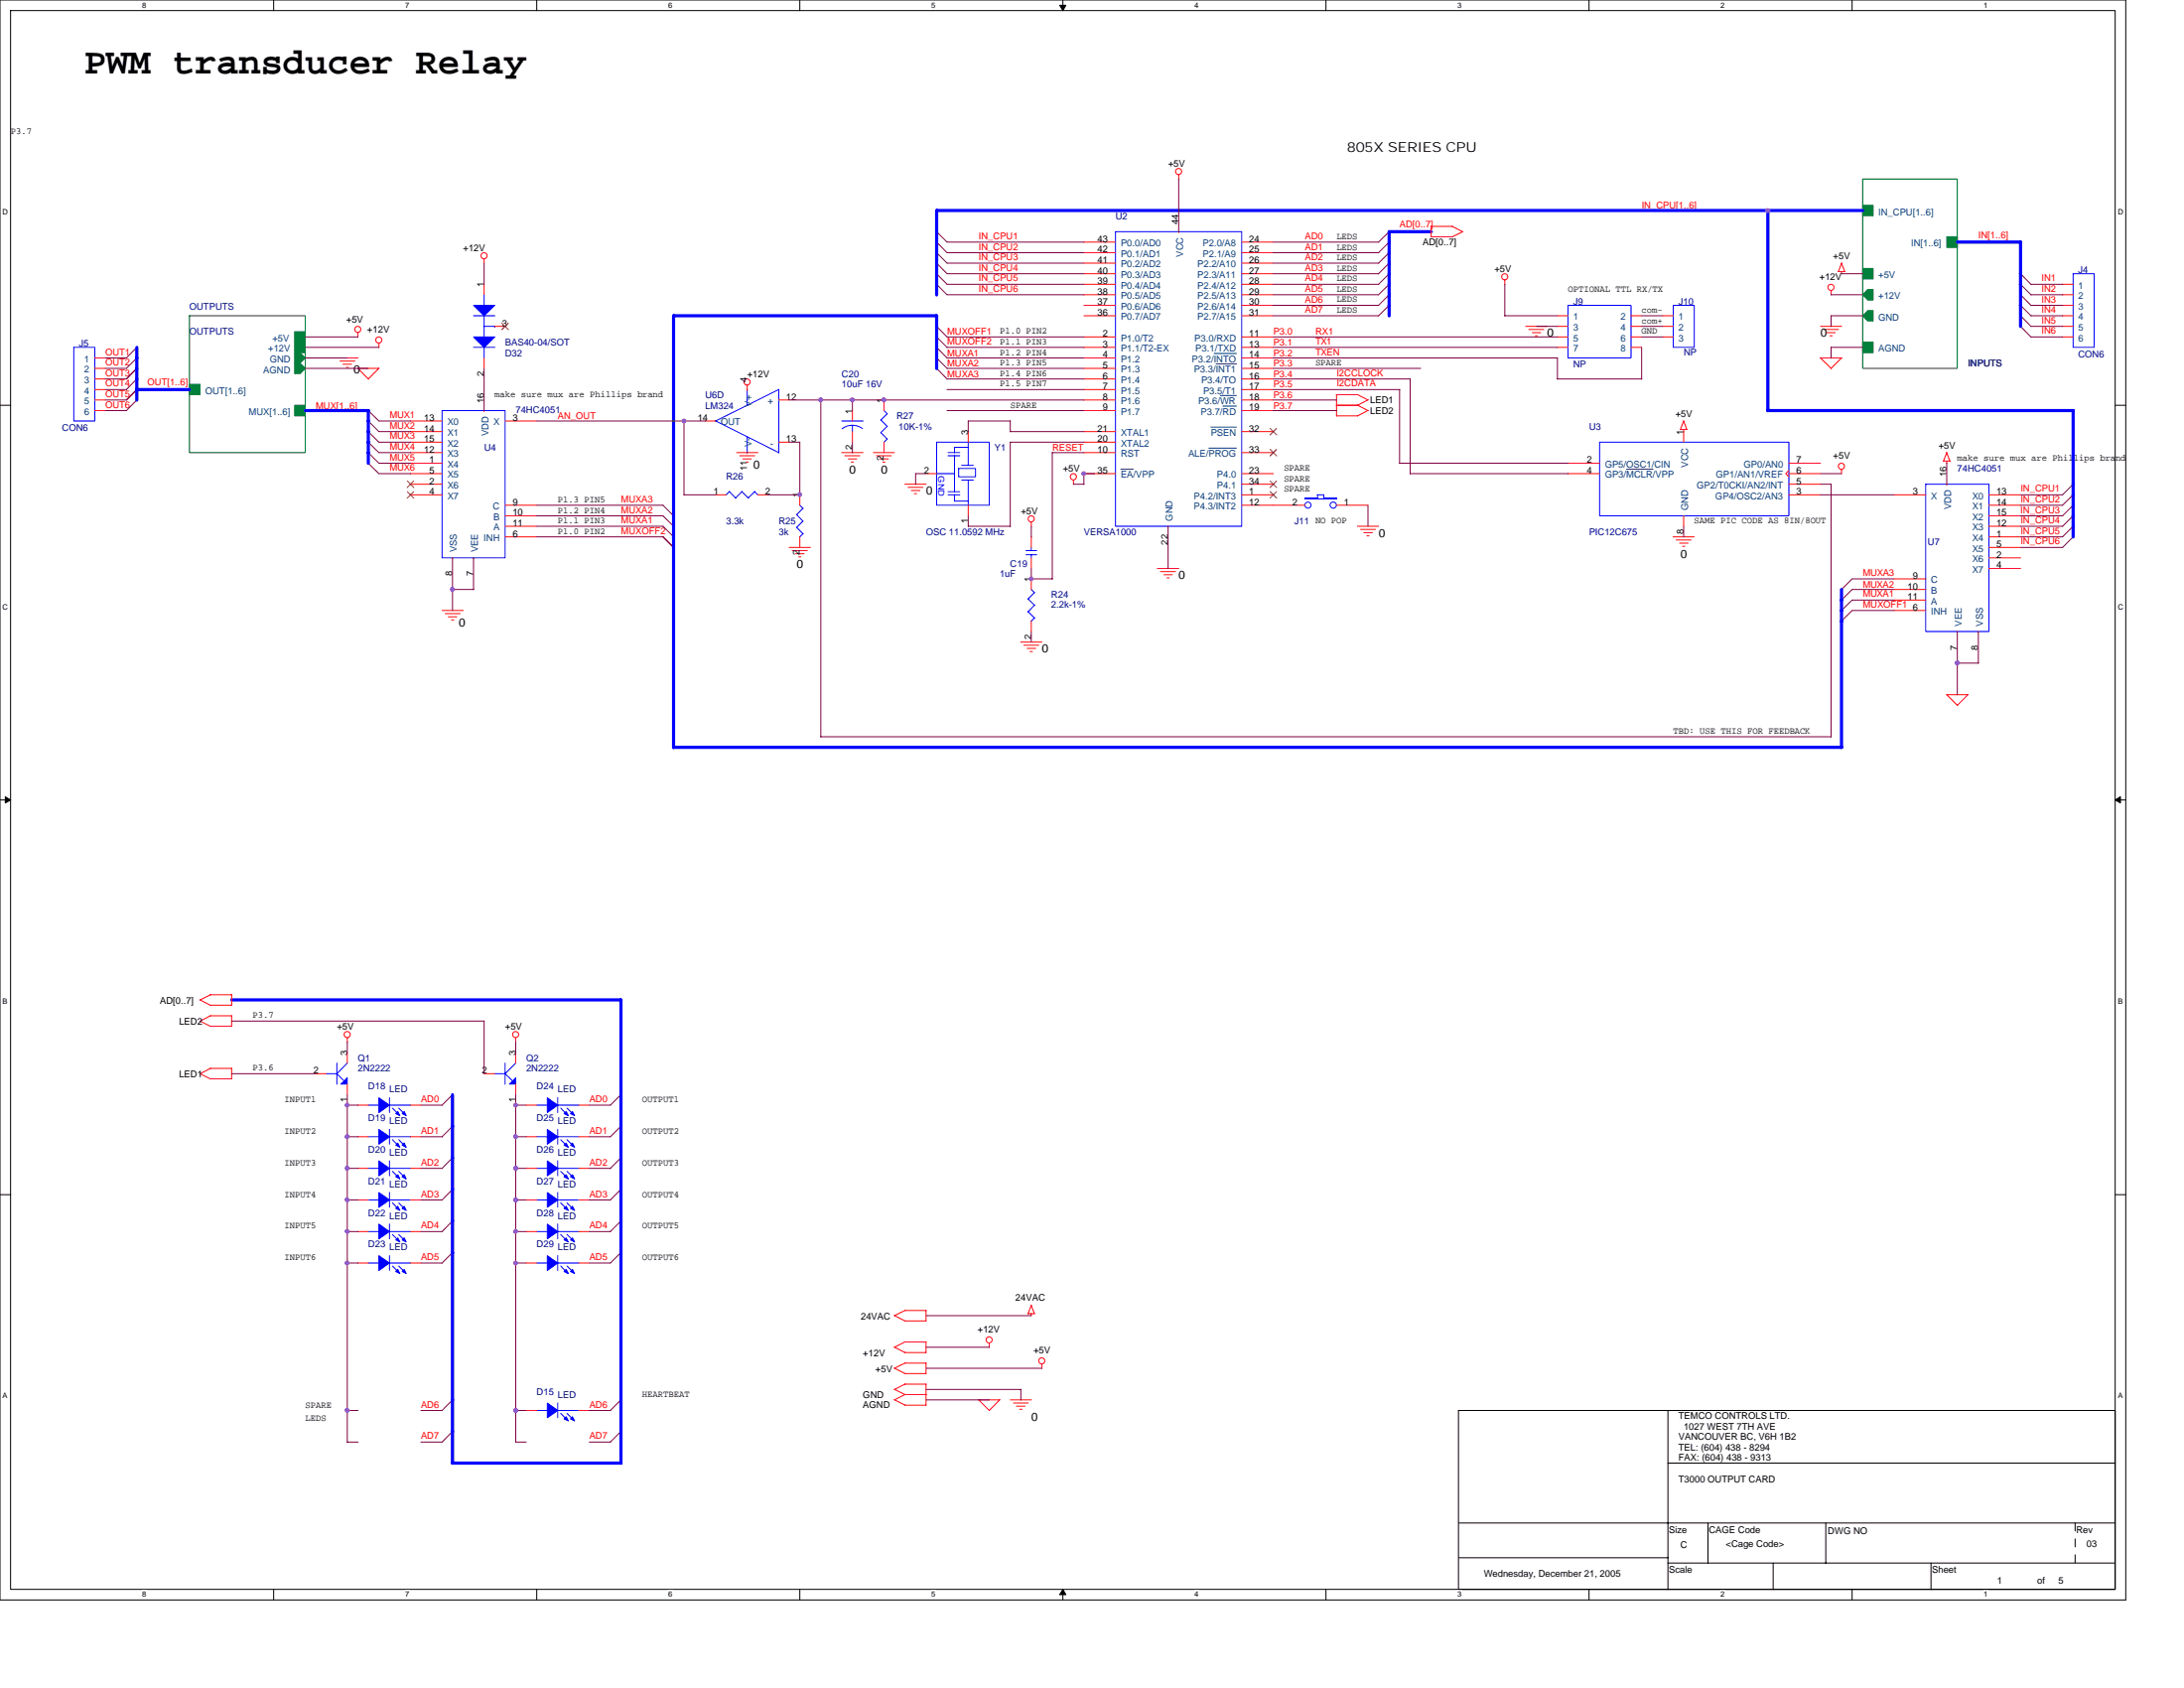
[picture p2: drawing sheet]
<svg xmlns="http://www.w3.org/2000/svg" width="279mm" height="216mm" viewBox="0 0 279 216" stroke-linecap="round" stroke-linejoin="round" font-family="sans-serif">
<path d="M0 0h271.9v204.6h-271.9zM1.4 1.4h269.2v201.9h-269.2z" fill="none" stroke="#000" stroke-width=".13"/>
<g fill="#fff">
<path d="M18.2 .1h.5v1.1h-.5z"/>
<path d="M18.2 203.4h.5v1.1h-.5z"/>
</g>
<path d="M35 0v1.4M35 203.3v1.3" fill="none" stroke="#000" stroke-width=".13"/>
<g fill="#fff">
<path d="M51.8 .1h.6v1.1h-.6z"/>
<path d="M51.8 203.4h.6v1.1h-.6z"/>
</g>
<path d="M68.7 0v1.4M68.7 203.3v1.3" fill="none" stroke="#000" stroke-width=".13"/>
<g fill="#fff">
<path d="M85.5 .1h.5v1.1h-.5z"/>
<path d="M85.5 203.4h.5v1.1h-.5z"/>
</g>
<path d="M102.3 0v1.4M102.3 203.3v1.3" fill="none" stroke="#000" stroke-width=".13"/>
<g fill="#fff">
<path d="M119.1 .1h.6v1.1h-.6z"/>
<path d="M119.1 203.4h.6v1.1h-.6z"/>
</g>
<path d="M136 0v1.4M136 203.3v1.3" fill="none" stroke="#000" stroke-width=".13"/>
<path d="M135.6 .7h.8l-.4 .7zM136 203.3l.4 .7h-.8z" fill="#000" stroke="#000" stroke-width=".13"/>
<g fill="#fff">
<path d="M152.8 .1h.5v1.1h-.5z"/>
<path d="M152.8 203.4h.5v1.1h-.5z"/>
</g>
<path d="M169.6 0v1.4M169.6 203.3v1.3" fill="none" stroke="#000" stroke-width=".13"/>
<g fill="#fff">
<path d="M186.5 .1h.5v1.1h-.5z"/>
<path d="M186.5 203.4h.5v1.1h-.5z"/>
</g>
<path d="M203.3 0v1.4M203.3 203.3v1.3" fill="none" stroke="#000" stroke-width=".13"/>
<g fill="#fff">
<path d="M220.1 .1h.5v1.1h-.5z"/>
<path d="M220.1 203.4h.5v1.1h-.5z"/>
</g>
<path d="M236.9 0v1.4M236.9 203.3v1.3" fill="none" stroke="#000" stroke-width=".13"/>
<g fill="#fff">
<path d="M253.8 .1h.5v1.1h-.5z"/>
<path d="M253.8 203.4h.5v1.1h-.5z"/>
<path d="M.3 26.6h.7v1h-.7z"/>
<path d="M270.9 26.6h.7v1h-.7z"/>
<path d="M.3 77.1h.7v1h-.7z"/>
<path d="M270.9 77.1h.7v1h-.7z"/>
</g>
<path d="M0 51.8h1.4M270.6 51.8h1.3" fill="none" stroke="#000" stroke-width=".13"/>
<g fill="#fff">
<path d="M.3 127.6h.7v1h-.7z"/>
<path d="M270.9 127.6h.7v1h-.7z"/>
</g>
<path d="M0 102.3h1.4M270.6 102.3h1.3" fill="none" stroke="#000" stroke-width=".13"/>
<path d="M.7 101.9l.7 .4-.7 .4zM270.6 102.3l.7-.4v.8z" fill="#000" stroke="#000" stroke-width=".13"/>
<g fill="#fff">
<path d="M.3 178h.7v1.1h-.7z"/>
<path d="M270.9 178h.7v1.1h-.7z"/>
</g>
<path d="M0 152.8h1.4M270.6 152.8h1.3M186.6 180.4h84v22.9h-84zM186.7 199.2h26.7M186.7 194.8h83.9M213.4 199.9h57.2M213.4 187.1h57.2M213.4 180.4v22.9M218.5 194.8v5.1M226.8 199.9v3.4M233.6 194.8v5.1M247 199.9v3.4" fill="none" stroke="#000" stroke-width=".13"/>
<path d="M265.5 194.8v5.1" fill="none" stroke="#000" stroke-width=".13" stroke-dasharray="1 1 1 1 1 1 1 1"/>
<path d="M238.3 22.9h12.1v24.2h-12.1zM24.2 40.4h14.9v17.5h-14.9z" fill="none" stroke="#008000" stroke-width=".13"/>
<g fill="#008040" stroke="#008040" stroke-width=".13">
<path d="M37.7 43.8h1.4v1.3h-1.4z" fill-rule="evenodd"/>
<path d="M37.7 45.1h.7l.7 .7-.7 .7h-.7z" fill-rule="evenodd"/>
<path d="M37.7 46.5h.7l.7 .6-.7 .7h-.7z" fill-rule="evenodd"/>
<path d="M24.2 49.1h1.4v1.4h-1.4z" fill-rule="evenodd"/>
<path d="M37.7 51.8h1.4v1.4h-1.4z" fill-rule="evenodd"/>
<path d="M37.7 42.4h1.4v1.4h-1.4z" fill-rule="evenodd"/>
<path d="M238.3 40.4l.7-.7h.6v1.4h-.6z" fill-rule="evenodd"/>
<path d="M239 37h.6v1.4h-.6l-.7-.7z" fill-rule="evenodd"/>
<path d="M238.3 26.3h1.3v1.3h-1.3z" fill-rule="evenodd"/>
<path d="M249 30.3h1.4v1.3h-1.4z" fill-rule="evenodd"/>
<path d="M238.3 34.3h1.3v1.4h-1.3z" fill-rule="evenodd"/>
<path d="M238.3 43.8h1.3v1.3h-1.3z" fill-rule="evenodd"/>
</g>
<g fill="none" stroke="#f00" stroke-width=".13">
<path d="M61.9 33.1v.6M61.9 36.4v1.3M138.7 31h4M138.7 32.3h4M138.7 33.7h4M138.7 35h4M138.7 36.4h4M138.7 37.7h4M138.7 39.1h4M150.8 29.6h.1M150.8 22.4v.5M158.9 31h4"/>
<path d="M158.9 32.3h4M158.9 33.7h4M158.9 35h4M158.9 36.4h4M158.9 37.7h4M158.9 39.1h4M183.1 30.3h2.7M183.1 28.9v1.4M183.1 29h2.7M185.8 29l1.4 .7M187.1 29.6l-1.3 .7M192.5 35.8v.6"/>
<path d="M234.3 37.2v.5M235.6 34.7v.3M235.6 33.7l.4 1.1M235.6 33.6l-.4 1.1h.8M263.9 36.4h1.3M263.9 37.7h1.3M263.9 39.1h1.3M12.1 45.8h1.4M12.1 47.1h1.4M12.1 48.5h1.4M12.1 49.8h1.4M12.1 51.2h1.4"/>
<path d="M12.1 52.5h1.4M43.1 45.8h2.7M43.5 46.2h1.9M43.9 46.6h1.1M44.3 47h.3M45.8 47.1h2.7M45.8 47.1l1.3 1.4M45.8 42.5v.6M48.5 43.9v.5M48.5 47.1l-1.4 1.4M52.5 57.9h4.1M52.5 53.8h4.1"/>
<path d="M52.5 55.2h4.1M52.5 56.6h4.1M52.5 59.2h4.1M61.9 52.5h.1M61.9 45.8v1.3M63.3 41.7h1.3M64.6 53.8h4.1M90.2 53.8h1.3M94.2 57.9h2.8M94.6 58.3h2M95 58.7h1.1M95.5 59.1h.2"/>
<path d="M95.6 49.8h.1M95.6 57.9h.1M95.6 49.3v.5M99.6 56.6h1.4M99.6 51.2h1.4M107.7 57.9h2.7M108.1 58.3h1.9M108.5 58.7h1.1M108.9 59.1h.3M109.1 52.5v1.3M109.1 55.2v1.4M111.7 57.9h2.7"/>
<path d="M112.1 58.3h1.9M112.5 58.7h1.1M112.9 59.1h.3M113.1 51.2v1.3M113.1 56.6v1.3M123.9 55.2v1.4M138.7 45.8h4M138.7 47.1h4M138.7 57.9h4M138.7 55.2h4M138.7 56.6h4M138.7 43.1h4"/>
<path d="M138.7 44.4h4M138.7 48.5h4M138.7 49.8h4M138.7 51.2h4M138.7 52.5h4M138.7 40.4h4M158.9 45.8h4M158.9 47.1h4M158.9 57.9h4M158.9 55.2h4M158.9 43.1h4M158.9 44.4h4"/>
<path d="M158.9 48.5h4M158.9 49.8h4M158.9 51.2h4M158.9 52.5h4M158.9 40.4h4M171 51.8h2.7M171 53.2h2.7M173.7 51.8l1.3 .7M173.7 50.5l1.3 .7M173.7 50.5h-2.7v2.7M175 52.5l-1.3 .7M175 51.1l-1.3 .7"/>
<path d="M195.2 41.7h2.7M195.6 42.1h1.9M196 42.5h1.1M196.4 42.9h.3M199.2 41.7h1.4M199.2 43.1h1.4M199.2 44.4h1.4M199.2 40.4h1.4M200.6 59.2h4M208.7 41.7h1.3M208.7 43.1h1.3M208.7 44.4h1.3"/>
<path d="M208.7 40.4h1.3M212.7 41.7h1.4M212.7 43.1h1.4M212.7 40.4h1.4M215.4 53.8l.4 1.1h-.8M215.4 54.9v1.7M215.4 53.8l-.4 1.1M228.9 59.2h4M232.9 41.7h2.7M233.3 42.1h1.9M233.7 42.5h1.1M234.1 42.9h.3"/>
<path d="M235.6 45.8h-2.7l1.4 1.3M235.6 45.8l-1.3 1.3M249 57.9l.5 1.1h-.9M249 59v.3M249 57.9l-.4 1.1M263.9 41.7h1.3M263.9 43.1h1.3M263.9 40.4h1.3M52.5 61.9h4.1M52.5 63.3h4.1M52.5 60.6h4.1M56.6 78.1h2.7"/>
<path d="M57 78.5h1.9M57.3 78.9h1.1M57.8 79.3h.3M57.9 71.4h.1M60.6 71.4h.1M64.6 67.3h4.1M64.6 68.7h4.1M64.6 64.6h4.1M64.6 66h4.1M91.5 63.3h1.4M96.9 63.3h1.4M100.9 70h2.8"/>
<path d="M101.3 70.4h2M101.8 70.8h1.1M102.2 71.2h.2M102.3 63.3v1.3M102.3 68.7v1.3M115.8 61.9h2.7M116.2 62.3h1.9M116.6 62.7h1.1M117 63.1h.3M118.5 60.6h1.3M123.9 64.6v1.4M131.9 66.8v.5"/>
<path d="M131.9 68.7v1.3M131.9 71.4v1.3M131.9 74v1.4M131.9 79.4v1.4M137.3 61.4v.6M138.7 60.6h4M148.1 72.7h2.7M148.5 73.1h1.9M148.9 73.5h1.1M149.3 73.9h.3M149.4 67.3h.1M158.9 61.9h4"/>
<path d="M158.9 63.3h4M158.9 64.6h8M158.9 60.6h4M171 64.6h4M173.7 67.3h2.7M174.1 67.7h1.9M174.5 68.1h1.1M174.9 68.5h.3M200.6 60.6h4M214 68.7h2.7M214.4 69.1h1.9M214.9 69.5h1.1"/>
<path d="M215.2 69.9h.3M215.4 66v1.3M228.9 60.2l-.4 .4 .4 .4M228.9 61.9h4M228.9 63.3h4M228.9 60.6h4M235.6 60v.6M242.3 78.1h4.1M242.3 63.3h4.1M242.3 76.8h4.1M242.3 75.4h4.1M242.3 74h4.1"/>
<path d="M249 61.9h.1M254.4 67.3h4.1M254.4 68.7h4.1M254.4 72.7h4.1M254.4 70h4.1M254.4 63.3h4.1M254.4 64.6h4.1M254.4 66h4.1M254.4 71.4h4.1M130.6 82.1h2.7M131 82.5h1.9M131.4 82.9h1.1"/>
<path d="M131.8 83.3h.3M249 88.9h2.8M249 88.9l1.4 1.3M250.4 80.8h.1M251.8 88.8l-1.4 1.4M253.1 80.8h.1M25.6 127.9l1.3 .7M25.6 137.3l1.3 .7M25.6 130.6l1.3 .7M26.9 127.2h2.7v1.4M26.9 136.7h2.7M26.9 129.9h2.7"/>
<path d="M26.9 128.6h2.8M26.9 127.2l-1.3 .7M26.9 138h2.8M26.9 136.7l-1.3 .7M26.9 131.3h2.8M26.9 129.9l-1.3 .7M29.6 129.9v1.4M29.6 136.6v1.4M40.4 137.3h1.3M44.4 132.7v.6M44.4 134.6v1.4M44.4 138.7v1.3"/>
<path d="M61.9 137.3h1.4M66 132.7v.6M66 134.6v1.4M66 138.7v1.3M45.8 153.5h1.3M45.8 157.5h1.3M45.8 141.4h1.3M45.8 145.4h1.3M45.8 149.4h1.3M52.5 153.5h1.3M52.5 157.5h1.3M52.5 141.4h1.3"/>
<path d="M52.5 145.4h1.3M52.5 149.4h1.3M67.3 153.5h1.4M67.3 157.5h1.4M67.3 141.4h1.4M67.3 145.4h1.4M67.3 149.4h1.4M74 153.5h1.4M74 157.5h1.4M74 141.4h1.4M74 145.4h1.4M74 149.4h1.4"/>
<path d="M45.8 161.5h1.3M52.5 161.5h1.3M67.3 161.5h1.4M74 161.5h1.4M114.4 172.3l1.4 .7M114.4 179l1.4 .7M114.4 177.7l1.4 .7M114.4 168.3l1.4 .7M114.4 175l1.4 .7M115.8 178.4h2.7M115.8 169h2.7M115.8 175.7h2.7"/>
<path d="M115.8 171.6h2.7M115.8 177h2.7M115.8 171.6l-1.4 .7M115.8 178.4l-1.4 .6M115.8 177l-1.4 .7M118.5 167.6v1.4M118.5 171.6v1.4h-2.7M118.5 174.3v1.4M118.5 177v2.7h-2.7M118.5 167.6h-2.7l-1.4 .7M118.5 174.3h-2.7l-1.4 .7M126.6 171.8v.5"/>
<path d="M127.9 179h-2.7l1.4 1.4M127.9 179l-1.3 1.4M129.2 179h2.8M129.6 179.5h2M130 179.9h1.1M131.5 168h.9M131.9 166.9l.4 1.1M131.9 168v.3M131.9 166.9l-.4 1.1M133.3 174.5v.5M67.3 180.4h1.4M74 180.4h1.4"/>
<path d="M130.5 180.3h.2"/>
<circle cx="61.9" cy="32.7" r=".39"/>
<circle cx="150.8" cy="21.9" r=".39"/>
<circle cx="192.5" cy="35.4" r=".39"/>
<circle cx="234.2" cy="36.8" r=".39"/>
<circle cx="45.8" cy="42.1" r=".39"/>
<circle cx="48.5" cy="43.5" r=".39"/>
<circle cx="95.6" cy="48.9" r=".39"/>
<circle cx="235.6" cy="59.6" r=".39"/>
<circle cx="131.9" cy="66.4" r=".39"/>
<circle cx="137.3" cy="61" r=".4"/>
<circle cx="44.4" cy="132.3" r=".39"/>
<circle cx="66" cy="132.3" r=".39"/>
<circle cx="126.5" cy="171.4" r=".39"/>
<circle cx="133.3" cy="174.1" r=".39"/>
</g>
<g fill="none" stroke="#00f" stroke-width=".13">
<path d="M61.9 37.7v1.4M142.7 29.6h16.2v37.7h-16.2zM200.6 39.1h8.1v6.7h-8.1zM214.1 39.1h2.6v5.3h-2.6zM265.2 35h2.7v9.4h-2.7zM9.4 44.4h2.7v9.4h-2.7zM56.6 52.5h8v18.9h-8zM60.6 40.4h2.7M60.6 44.4h2.7M61.9 40.4v2.7M61.9 44.4v1.4M61.9 41.7h1.4"/>
<path d="M63.3 41.7h.1M91.5 53.8l8.1 4.1M95.6 49.8v2.1M95.6 55.9v2M99.6 49.8v8.1M99.7 49.8l-8.2 4M107.7 53.8h2.7M109.1 54.4v.8M110.3 54.8a2.15 2.15 0 0 0-1.3-.4 2.14 2.14 0 0 0-1.3 .4M112.7 53.7l.8 .8M113.1 52.5l.4 .4-.8 .8M113.5 54.5l-.8 .9 .8 .8-.4 .4"/>
<path d="M119.8 56.6h6.8v8h-6.8zM121.3 57.9h1.5M121.3 58.3h1.5M122.1 57.2h1.8M122.1 57.2v.7M122.1 58.3v4.6M122.6 59.9h2.2v1.1h-2.2zM123 59.5h1.5M123.9 56.5v3M204.6 56.6h24.3v9.4h-24.3zM93.3 62.9l.8 .8M93.3 62.9l-.4 .4"/>
<path d="M94.9 62.9l.8 .8M94.9 62.9l-.8 .8M96.5 62.9l.5 .4M96.6 62.9l-.9 .8M101.9 65.8l.8 .9M101.9 67.5l.8 .8M102.3 64.6l.4 .4M102.7 65l-.8 .8M102.7 66.7l-.8 .8M102.7 68.3l-.4 .4M119.8 60.6h2.3M121.3 63.3h1.5"/>
<path d="M121.3 62.9h1.5M122.1 64.1h1.8M122.1 63.3v.8M123 61.4h1.5M123.9 61.4v3.2M131.3 71h1.3M131.3 70.4h1.3M131.5 76.6l.9 .8M131.5 78.2l.9 .9M131.9 75.4l.5 .4M131.9 70v.4M131.9 70.9v.5"/>
<path d="M132.3 75.8l-.8 .8M132.3 77.4l-.8 .9M132.3 79l-.4 .5M166.9 63.8h4.1M166.9 63.7v.1M169.4 63.7h1.6M169.4 63.3v.4M169.4 63.3h-.8v.4h-1.7M171 63.7v.1M246.4 61.9h8v18.9h-8zM41.7 137.3h1.4l.9 1M43.1 136v2.7"/>
<path d="M44.4 136l-1.3 1.4M63.3 137.3h1.3l1 1M64.6 136v2.7M66 136l-1.4 1.4M47.1 153.5h1.4M47.1 157.5h1.4M47.1 141.4h1.4M47.1 145.4h1.4M47.1 149.4h1.4M49.8 140.4v1.9M49.8 144.4v1.9M49.8 148.5v1.9"/>
<path d="M49.8 152.5v1.9M49.8 156.5v2M49.8 153.5h2.7M49.8 157.5h2.7M49.8 141.4h2.7M49.8 145.4h2.7M49.8 149.4h2.7M50.2 153.9l.8 .8M50.2 157.9l.8 .8M50.2 141.7l.8 .9M50.2 145.8l.8 .8M50.2 149.8l.8 .8"/>
<path d="M51 153.9l.8 .8M51 157.9l.8 .8M51 141.7l.8 .9M51 145.8l.8 .8M51 149.8l.8 .8M68.7 153.5h1.3M68.7 157.5h1.3M68.7 141.4h1.3M68.7 145.4h1.3M68.7 149.4h1.3M71.4 153.5h2.7M71.4 157.5h2.7"/>
<path d="M71.4 141.4h2.7M71.4 140.4v1.9M71.4 144.4v1.9M71.4 148.5v1.9M71.4 152.5v1.9M71.4 156.5v2M71.4 145.4h2.7M71.4 149.4h2.7M71.7 153.9l.9 .8M71.7 141.7l.9 .9M71.7 157.9l.9 .8M71.7 145.8l.9 .8"/>
<path d="M71.7 149.8l.9 .8M72.5 153.9l.9 .8M72.5 141.7l.9 .9M72.5 157.9l.9 .8M72.5 145.8l.9 .8M72.5 149.8l.9 .8M47.1 161.5h1.4M49.8 160.6v1.9M49.8 161.5h2.7M50.2 161.9l.8 .9M51 161.9l.8 .9M68.7 161.5h1.3"/>
<path d="M71.4 161.5h2.7M71.4 160.6v1.9M71.4 179.4v1.9M71.7 161.9l.9 .9M72.5 161.9l.9 .9M68.7 180.4h1.3M71.4 180.4h2.7M71.7 180.8l.9 .8M72.5 180.8l.9 .8"/>
<circle cx="167.3" cy="64.6" r=".39"/>
<circle cx="170.6" cy="64.6" r=".4"/>
</g>
<g fill="#00f" stroke="#00f" stroke-width=".13">
<path d="M48.5 152.5l1.3 1-1.3 .9z" fill-rule="evenodd"/>
<path d="M51.7 154.3l.3 .5-.6-.2z" fill-rule="evenodd"/>
<path d="M50.9 154.3l.3 .5-.6-.2z" fill-rule="evenodd"/>
<path d="M48.5 156.6l1.3 .9-1.3 1z" fill-rule="evenodd"/>
<path d="M51.4 158.6l.3-.3 .3 .6z" fill-rule="evenodd"/>
<path d="M50.9 158.3l.3 .6-.6-.3z" fill-rule="evenodd"/>
<path d="M48.5 160.6l1.3 .9-1.3 1z" fill-rule="evenodd"/>
<path d="M51.4 162.6l.3-.2 .3 .5z" fill-rule="evenodd"/>
<path d="M50.9 162.4l.3 .5-.6-.3z" fill-rule="evenodd"/>
<path d="M48.5 140.4l1.3 1-1.3 .9z" fill-rule="evenodd"/>
<path d="M51.4 142.4l.3-.2 .3 .5z" fill-rule="evenodd"/>
<path d="M50.9 142.2l.3 .5-.6-.3z" fill-rule="evenodd"/>
<path d="M70 179.5l1.4 .9-1.4 .9z" fill-rule="evenodd"/>
<path d="M73.2 181.2l.3 .5-.5-.2z" fill-rule="evenodd"/>
<path d="M72.4 181.2l.3 .5-.5-.2z" fill-rule="evenodd"/>
<path d="M60.6 39.1h2.7l-1.4 1.3z" fill-rule="evenodd"/>
<path d="M60.6 43.1h2.7l-1.4 1.3z" fill-rule="evenodd"/>
<path d="M70 152.5l1.4 1-1.4 .9z" fill-rule="evenodd"/>
<path d="M73.2 154.3l.3 .5-.5-.2z" fill-rule="evenodd"/>
<path d="M72.2 154.6l.2-.3 .3 .5z" fill-rule="evenodd"/>
<path d="M70 160.6l1.4 .9-1.4 1z" fill-rule="evenodd"/>
<path d="M73.2 162.4l.3 .5-.5-.3z" fill-rule="evenodd"/>
<path d="M72.2 162.6l.2-.2 .3 .5z" fill-rule="evenodd"/>
<path d="M70 140.4l1.4 1-1.4 .9z" fill-rule="evenodd"/>
<path d="M73 142.4l.2-.2 .3 .5z" fill-rule="evenodd"/>
<path d="M72.2 142.4l.2-.2 .3 .5z" fill-rule="evenodd"/>
<path d="M70 156.6l1.4 .9-1.4 1z" fill-rule="evenodd"/>
<path d="M73.2 158.3l.3 .6-.5-.3z" fill-rule="evenodd"/>
<path d="M72.2 158.6l.2-.3 .3 .6z" fill-rule="evenodd"/>
<path d="M44.4 137.9v.8h-.8z" fill-rule="evenodd"/>
<path d="M66 137.9v.8h-.8z" fill-rule="evenodd"/>
<path d="M70 144.5l1.4 .9-1.4 .9z" fill-rule="evenodd"/>
<path d="M73.2 146.2l.3 .5-.5-.2z" fill-rule="evenodd"/>
<path d="M72.2 146.5l.2-.3 .3 .5z" fill-rule="evenodd"/>
<path d="M70 148.5l1.4 .9-1.4 1z" fill-rule="evenodd"/>
<path d="M73.2 150.2l.3 .6-.5-.3z" fill-rule="evenodd"/>
<path d="M72.2 150.5l.2-.3 .3 .6z" fill-rule="evenodd"/>
<path d="M48.5 144.5l1.3 .9-1.3 .9z" fill-rule="evenodd"/>
<path d="M51.7 146.2l.3 .5-.6-.2z" fill-rule="evenodd"/>
<path d="M50.9 146.2l.3 .5-.6-.2z" fill-rule="evenodd"/>
<path d="M48.5 148.5l1.3 .9-1.3 1z" fill-rule="evenodd"/>
<path d="M51.4 150.5l.3-.3 .3 .6z" fill-rule="evenodd"/>
<path d="M50.9 150.2l.3 .6-.6-.3z" fill-rule="evenodd"/>
</g>
<g fill="none" stroke="#804000" stroke-width=".13">
<path d="M64.2 41.3l.8 .9M65 41.3l-.8 .9M162.5 54.8l.8 .8M162.5 57.5l.8 .8M163.3 54.8l-.8 .8M163.3 57.5l-.8 .8M52.1 61.5l.8 .9M52.1 62.9l.8 .8M52.9 61.5l-.8 .9M52.9 62.9l-.8 .8M162.5 61.5l.8 .9M162.5 62.9l.8 .8"/>
<path d="M163.3 61.5l-.8 .9M163.3 62.9l-.8 .8"/>
</g>
<path d="M154.6 57.3h3.6M154.9 54.6h3.3M155.3 45.2h2.9M155.6 46.5h2.6M156.1 50.6h2.1M156.4 51.9h1.8M143.4 60h1.6M208.1 60h3.4" fill="none" stroke="#004080" stroke-width=".13"/>
<g fill="none" stroke="#800040" stroke-width=".13">
<path d="M61.9 33.7v2.7M119.8 32.3l1.4 1.4h17.5M119.8 30.9l1.4 1.4h17.5M119.8 29.6l1.4 1.4h17.5M119.8 35l1.4 1.4h17.5M119.8 36.3l1.4 1.4h17.5M119.8 33.6l1.4 1.4h17.5M150.8 22.9v6.8M162.9 37.7h13.5M162.9 35h13.5M162.9 39.1h13.5M162.9 32.3h13.5"/>
<path d="M162.9 33.7h13.5M162.9 31h13.5M162.9 36.4h13.5M177.7 35l-1.4 1.4M177.7 29.6l-1.4 1.4M177.7 31l-1.4 1.3M177.7 36.4l-1.4 1.3M177.7 32.3l-1.4 1.4M177.7 37.7l-1.4 1.4M177.7 33.7l-1.4 1.3M177.7 39.1l-1.4 1.3M192.5 36.4v4"/>
<path d="M234.3 37.7h4M235.6 35h2.7M258.5 35l1.3 1.4M258.5 37.7l1.3 1.4M258.5 36.4l1.3 1.3M258.5 39.1l1.3 1.3M259.8 37.7h4.1M259.8 39.1h4.1M259.8 36.4h4.1M13.5 52.5h2.7M13.5 51.2h2.7M13.5 45.8h2.7"/>
<path d="M13.5 48.5h2.7M13.5 47.1h2.7M13.5 49.8h2.7M17.5 47.1l-1.3 1.4M17.5 49.8l-1.3 1.4M17.5 45.8l-1.3 1.3M17.5 48.5l-1.3 1.3M17.5 51.1l-1.3 1.4M17.5 44.4l-1.3 1.4M39.1 43.1h6.7M39.1 44.4h9.4M39.1 45.8h5.3"/>
<path d="M39.1 47.1h8M47.1 56.5l1.4 1.4h4M47.1 57.9l1.4 1.3h4M47.1 52.5l1.4 1.3h4M47.1 59.2l1.4 1.4h4M47.1 53.8l1.4 1.4h4M47.1 55.2l1.4 1.4h4M61.9 47.1v5.4M68.7 53.8h21.5M87.5 53.8v9.5M101 56.6h1.3v6.7M101 51.2h37.7"/>
<path d="M105 51.2v43.1M109.1 51.2v1.3M109.1 56.6v1.3M119.8 43.1l1.4 1.3M119.8 47.1l1.4 1.4M119.8 45.8l1.4 1.3M119.8 44.4l1.4 1.4M119.8 41.7l1.4 1.4M121.2 43.1h17.5M121.2 44.4h17.5M121.2 52.5h17.5M121.2 45.8h17.5"/>
<path d="M121.2 48.5h17.5M121.2 47.1h17.5M121.2 49.8h17.5M138.7 55.2h-9.5l.1-1.4h-5.4v1.4M138.7 56.6h-9.5v10.7M138.7 57.9h-4.1v16.2M162.9 40.4h13.5M162.9 43.1h36.4M162.9 44.4h36.4M162.9 52.5h8.1M162.9 51.2h8.1M162.9 45.8h36.4"/>
<path d="M162.9 48.5h17.5M162.9 47.1h18.9M162.9 49.8h16.2M179 49.8v9.5M179 59.2h21.6M180.4 48.5v12.1M192.5 40.4h6.8M196.6 41.7h2.7M210 41.7h2.7M210 44.4v4.1h-10.8v-2.7M210 40.4h2.7M210 43.1h2.7"/>
<path d="M238.3 40.4h-4v1.4M238.3 44.4h-4v1.4M249 59.2v2.8M258.5 40.4l1.3 1.4M258.5 41.7l1.3 1.4M259.8 41.7h4.1M259.8 40.4h4.1M259.8 43.1h4.1M57.9 75.4h2.7M57.9 71.4v6.7M60.6 71.4v4M68.7 66h16.1"/>
<path d="M68.7 64.6h16.1M68.7 67.3h16.1M68.7 68.7h16.1M84.8 66l1.4 1.3M84.8 68.7l1.4 1.3M84.8 64.6l1.4 1.4M84.8 67.3l1.4 1.4M87.5 63.3h4.1M98.3 63.3h4M118.5 60.6h-1.4v1.4M123.9 67.3h5.4M123.9 66v1.3"/>
<path d="M131.9 67.3v1.4M131.9 72.7v1.4M131.9 74h2.7M137.3 61.9h1.4M140 60.6h-1.3v1.4M149.4 67.3v5.4M175 64.6v2.7M180.4 60.6h20.2M215.4 67.3v1.4M232.9 60.6h2.7M232.9 63.3h9.4M232.9 61.9h1.4"/>
<path d="M234.3 61.9v32.4M242.3 74h-5.4l-1.3 1.4M242.3 75.4h-5.4l-1.3 1.4M242.3 78.1h-5.4l-1.3 1.4M242.3 76.8h-5.4l-1.3 1.3M265.2 66l-1.3 1.3h-5.4M265.2 61.9l-1.3 1.4h-5.4M265.2 67.3l-1.3 1.4h-5.4M265.2 63.3l-1.3 1.3h-5.4M265.2 68.6l-1.3 1.4h-5.4M265.2 64.6l-1.3 1.4h-5.4M105 94.2h129.3"/>
<path d="M131.9 80.8v1.3M250.4 84.8h2.7M250.4 80.8v8.1M253.1 80.8v4M29.6 137.3h10.8M29.6 130.6h32.3v6.8M44.4 133.3v1.3M66 133.3v1.3M44.4 140v44.5M44.4 141.4h1.4M44.4 157.5h1.4M44.4 153.5h1.4"/>
<path d="M44.4 149.4h1.4M44.4 145.4h1.4M53.8 141.4h2.8M53.8 157.5h2.8M53.8 153.5h2.8M53.8 149.4h2.8M53.8 145.4h2.8M57.9 156.2l-1.4 1.3M57.9 140l-1.4 1.4M57.9 152.1l-1.4 1.4M57.9 144.1l-1.4 1.3M57.9 148.1l-1.4 1.4"/>
<path d="M66 141.4h1.3M66 157.5h1.3M66 153.5h1.3M66 149.4h1.3M66 145.4h1.3M66 140v44.5M75.4 141.4h2.7M75.4 157.5h2.7M75.4 153.5h2.7M75.4 149.4h2.7M75.4 145.4h2.7M79.4 140l-1.3 1.4"/>
<path d="M79.4 152.1l-1.3 1.4M79.4 156.2l-1.3 1.3M79.4 148.1l-1.3 1.4M79.4 144.1l-1.3 1.3M44.4 161.5h1.4M53.8 161.5h2.8M57.9 179l-1.4 1.4M57.9 160.2l-1.4 1.4M66 161.5h1.3M75.4 161.5h2.7M79.4 179l-1.3 1.4M79.4 160.2l-1.3 1.4"/>
<path d="M118.5 172.3h8.1M118.5 179h8.1M118.5 168.3h13.5M118.5 175h14.8M118.5 177.7h12.1M130.6 177.7v1.4M44.4 184.4h1.4M44.4 180.4h1.4M53.8 184.4h2.8M53.8 180.4h2.8M57.9 183.1l-1.4 1.4M66 184.4h1.3"/>
<path d="M66 180.4h1.3M75.4 184.4h2.7M75.4 180.4h2.7M79.4 183.1l-1.3 1.4"/>
</g>
<g fill="none" stroke="#00f" stroke-width=".4">
<path d="M183.1 29.6h-5.4v10.8M226.2 26.9v25.6M238.3 26.9h-118.5v10.8M250.4 31h8.1M258.5 31v10.8M17.5 44.4v6.8M17.5 49.8h6.8M39.1 52.5h8M47.1 52.5v6.8M119.8 40.4v6.7M119.8 40.4h-33.6v55.2h149.4M226.2 52.5h39"/>
<path d="M265.2 52.5v16.2M235.6 75.4v20.2M29.6 127.9h49.9M79.4 127.9v59.3M57.9 140v47.2M57.9 187.1h21.6"/>
</g>
<g fill="#f0f" stroke="#f0f" stroke-width=".13">
<circle cx="44.4" cy="180.4" r=".27"/>
<circle cx="44.4" cy="161.5" r=".26"/>
<circle cx="44.4" cy="157.5" r=".26"/>
<circle cx="44.4" cy="153.5" r=".27"/>
<circle cx="44.4" cy="145.4" r=".27"/>
<circle cx="44.4" cy="141.4" r=".26"/>
<circle cx="66" cy="145.4" r=".27"/>
<circle cx="66" cy="153.5" r=".27"/>
<circle cx="66" cy="161.5" r=".26"/>
<circle cx="66" cy="141.4" r=".26"/>
<circle cx="66" cy="180.4" r=".27"/>
<circle cx="66" cy="157.5" r=".26"/>
<circle cx="44.4" cy="149.4" r=".27"/>
<circle cx="66" cy="149.4" r=".27"/>
<circle cx="131.9" cy="74" r=".26"/>
<circle cx="102.3" cy="63.3" r=".26"/>
<circle cx="109" cy="51.1" r=".27"/>
<circle cx="138.7" cy="60.6" r=".26"/>
<circle cx="105" cy="51.1" r=".27"/>
<circle cx="87.5" cy="53.8" r=".25"/>
<circle cx="113.1" cy="51.1" r=".27"/>
<circle cx="250.4" cy="84.8" r=".27"/>
<circle cx="57.9" cy="75.4" r=".27"/>
<circle cx="226.2" cy="26.9" r=".26"/>
</g>
<text font-size="4.7" x="10.8" y="9.3">PWM transducer Relay</text>
<text font-size="1.8" x="172.3" y="19.4">805X SERIES CPU</text>
<g font-size="1.5">
<text x="45.2" y="47.8">0</text>
<text x="197.9" y="43.1">0</text>
<text x="232.9" y="43.1">0</text>
<text x="96.4" y="59.9">0</text>
<text x="108.6" y="60.6">0</text>
<text x="112.7" y="60.6">0</text>
<text x="118.5" y="63.3">0</text>
<text x="176.4" y="68.6">0</text>
<text x="215" y="71.4">0</text>
<text x="101.9" y="72.7">0</text>
<text x="150.8" y="74">0</text>
<text x="58.7" y="80.1">0</text>
<text x="133.3" y="83.5">0</text>
<text x="131.9" y="181.7">0</text>
</g>
<g font-size="1.2">
<text x="1.4" y="17.1">P3.7</text>
<text x="149.4" y="21.3">+5V</text>
<text x="150.8" y="28.7" transform="rotate(-90 150.8 28.7)">44</text>
<text x="59.2" y="32.1">+12V</text>
<text x="140.4" y="30.9">43</text>
<text x="140.4" y="32.3">42</text>
<text x="140.4" y="33.6">41</text>
<text x="140.4" y="35">40</text>
<text x="159.8" y="30.9">24</text>
<text x="159.8" y="32.3">25</text>
<text x="159.8" y="33.6">26</text>
<text x="159.8" y="35">27</text>
<text x="171" y="31.9">LEDS</text>
<text x="171" y="34.6">LEDS</text>
<text x="171" y="36">LEDS</text>
<text x="171" y="33.3">LEDS</text>
<text x="171" y="30.6">LEDS</text>
<text x="182" y="31.4">AD[0..7]</text>
<text x="191.2" y="34.8">+5V</text>
<text x="232.8" y="35.8">+12V</text>
<text x="234.5" y="33.1">+5V</text>
<text x="44.3" y="41.2">+5V</text>
<text x="61.9" y="36.7" transform="rotate(-90 61.9 36.7)">1</text>
<text x="64.2" y="41.7">3</text>
<text x="140.4" y="36.3">39</text>
<text x="140.4" y="37.7">38</text>
<text x="140.4" y="39">37</text>
<text x="140.4" y="40.4">36</text>
<text x="159.8" y="36.3">28</text>
<text x="159.8" y="37.7">29</text>
<text x="159.8" y="39">30</text>
<text x="159.8" y="40.4">31</text>
<text x="171" y="38.7">LEDS</text>
<text x="171" y="40">LEDS</text>
<text x="171" y="37.3">LEDS</text>
<text x="200.6" y="37.3">OPTIONAL TTL RX/TX</text>
<text x="210" y="40">com-</text>
<text x="210" y="41.4">com+</text>
<text x="47" y="42.6">+12V</text>
<text x="127.9" y="46.8">P1.3 PIN5</text>
<text x="127.9" y="45.4">P1.2 PIN4</text>
<text x="127.9" y="42.7">P1.0 PIN2</text>
<text x="127.9" y="44.1">P1.1 PIN3</text>
<text x="141.1" y="43.1">2</text>
<text x="141.1" y="44.4">3</text>
<text x="141.1" y="45.8">4</text>
<text x="141.1" y="47.1">5</text>
<text x="159.8" y="43.1">11</text>
<text x="159.8" y="44.4">13</text>
<text x="159.8" y="45.8">14</text>
<text x="159.8" y="47.1">15</text>
<text x="168.3" y="46.8">SPARE</text>
<text x="210" y="42.7">GND</text>
<text x="54.3" y="53.8">13</text>
<text x="61.9" y="51.6" transform="rotate(-90 61.9 51.6)">16</text>
<text x="61.9" y="48.1" transform="rotate(-90 61.9 48.1)">2</text>
<text x="63.3" y="50.8">make sure mux are Phillips brand</text>
<text x="65.6" y="53.8">3</text>
<text x="89.2" y="53.8">14</text>
<text x="95.6" y="48.9" transform="rotate(-90 95.6 48.9)">4</text>
<text x="95.6" y="48.2">+12V</text>
<text x="100.6" y="51.1">12</text>
<text x="109" y="52.9" transform="rotate(-90 109 52.9)">1</text>
<text x="113.1" y="51.6" transform="rotate(-90 113.1 51.6)">1</text>
<text x="127.9" y="48.1">P1.4 PIN6</text>
<text x="127.9" y="49.4">P1.5 PIN7</text>
<text x="129.2" y="52.1">SPARE</text>
<text x="141.1" y="48.5">6</text>
<text x="141.1" y="49.8">7</text>
<text x="141.1" y="51.1">8</text>
<text x="141.1" y="52.5">9</text>
<text x="159.8" y="48.5">16</text>
<text x="159.8" y="49.8">17</text>
<text x="159.8" y="51.1">18</text>
<text x="159.8" y="52.5">19</text>
<text x="175.3" y="52.9">LED2</text>
<text x="175.3" y="51.6">LED1</text>
<text x="214.3" y="53.3">+5V</text>
<text x="54.3" y="55.2">14</text>
<text x="54.3" y="56.5">15</text>
<text x="54.3" y="57.9">12</text>
<text x="54.9" y="59.2">1</text>
<text x="100.6" y="56.5">13</text>
<text x="109" y="57.6" transform="rotate(-90 109 57.6)">2</text>
<text x="113.1" y="58.9" transform="rotate(-90 113.1 58.9)">2</text>
<text x="123.8" y="55.6" transform="rotate(-90 123.8 55.6)">3</text>
<text x="140.4" y="57.9">10</text>
<text x="140.4" y="56.5">20</text>
<text x="140.4" y="55.2">21</text>
<text x="159.8" y="55.2">32</text>
<text x="159.8" y="57.9">33</text>
<text x="203" y="59.2">2</text>
<text x="215.4" y="55.6" transform="rotate(-90 215.4 55.6)">1</text>
<text x="229.8" y="59.2">7</text>
<text x="234.5" y="58.7">+5V</text>
<text x="248" y="57.4">+5V</text>
<text x="250.4" y="58.9">make sure mux are Phillips brand</text>
<text x="54.9" y="60.6">5</text>
<text x="54.9" y="61.9">2</text>
<text x="54.9" y="63.3">4</text>
<text x="65.6" y="66">10</text>
<text x="65.6" y="64.6">9</text>
<text x="71.4" y="65.6">P1.2 PIN4</text>
<text x="71.4" y="64.3">P1.3 PIN5</text>
<text x="91.3" y="63.3">1</text>
<text x="95.6" y="60.2" transform="rotate(-90 95.6 60.2)">11</text>
<text x="97.9" y="63.3">2</text>
<text x="102.3" y="63.7" transform="rotate(-90 102.3 63.7)">1</text>
<text x="118.2" y="60.6">2</text>
<text x="130.6" y="65.7">+5V</text>
<text x="136" y="60.3">+5V</text>
<text x="140.4" y="60.6">35</text>
<text x="159.8" y="60.6">23</text>
<text x="159.8" y="61.9">34</text>
<text x="159.8" y="63.3">1</text>
<text x="159.8" y="64.6">12</text>
<text x="164.3" y="60.2">SPARE</text>
<text x="164.3" y="61.6">SPARE</text>
<text x="164.3" y="62.9">SPARE</text>
<text x="165.3" y="64.6">2</text>
<text x="171.9" y="64.6">1</text>
<text x="203" y="60.6">4</text>
<text x="229.8" y="60.6">6</text>
<text x="229.8" y="61.9">5</text>
<text x="229.8" y="63.3">3</text>
<text x="244.7" y="63.3">3</text>
<text x="249" y="61" transform="rotate(-90 249 61)">16</text>
<text x="255.4" y="63.3">13</text>
<text x="255.4" y="64.6">14</text>
<text x="255.4" y="66">15</text>
<text x="65.6" y="68.6">6</text>
<text x="65.6" y="67.3">11</text>
<text x="71.4" y="68.3">P1.0 PIN2</text>
<text x="71.4" y="67">P1.1 PIN3</text>
<text x="102.3" y="71" transform="rotate(-90 102.3 71)">2</text>
<text x="123.8" y="67" transform="rotate(-90 123.8 67)">1</text>
<text x="149.4" y="69.7" transform="rotate(-90 149.4 69.7)">22</text>
<text x="215.4" y="68.3" transform="rotate(-90 215.4 68.3)">8</text>
<text x="216.7" y="67">SAME PIC CODE AS 8IN/8OUT</text>
<text x="255.4" y="67.3">12</text>
<text x="255.4" y="68.6">1</text>
<text x="255.4" y="70">5</text>
<text x="255.4" y="71.3">2</text>
<text x="57.9" y="73.7" transform="rotate(-90 57.9 73.7)">8</text>
<text x="60.6" y="73.7" transform="rotate(-90 60.6 73.7)">7</text>
<text x="131.9" y="74.4" transform="rotate(-90 131.9 74.4)">1</text>
<text x="244.1" y="76.7">11</text>
<text x="244.1" y="75.4">10</text>
<text x="244.7" y="74">9</text>
<text x="255.4" y="72.7">4</text>
<text x="131.9" y="81.8" transform="rotate(-90 131.9 81.8)">2</text>
<text x="244.7" y="78.1">6</text>
<text x="250.4" y="83.1" transform="rotate(-90 250.4 83.1)">7</text>
<text x="253.1" y="83.1" transform="rotate(-90 253.1 83.1)">8</text>
<text x="214.1" y="93.9">TBD: USE THIS FOR FEEDBACK</text>
<text x="20.5" y="128.3">AD[0..7]</text>
<text x="22.9" y="131">LED2</text>
<text x="32.3" y="130.2">P3.7</text>
<text x="43.1" y="131.7">+5V</text>
<text x="64.6" y="131.7">+5V</text>
<text x="22.9" y="137.8">LED1</text>
<text x="32.3" y="136.9">P3.6</text>
<text x="40.1" y="137.3">2</text>
<text x="44.4" y="135" transform="rotate(-90 44.4 135)">3</text>
<text x="61.7" y="137.3">2</text>
<text x="66" y="135" transform="rotate(-90 66 135)">3</text>
<text x="36.4" y="141">INPUT1</text>
<text x="44.4" y="141" transform="rotate(-90 44.4 141)">1</text>
<text x="66" y="141" transform="rotate(-90 66 141)">1</text>
<text x="82.1" y="141">OUTPUT1</text>
<text x="36.4" y="145">INPUT2</text>
<text x="36.4" y="149.1">INPUT3</text>
<text x="82.1" y="145">OUTPUT2</text>
<text x="82.1" y="149.1">OUTPUT3</text>
<text x="36.4" y="153.1">INPUT4</text>
<text x="82.1" y="153.1">OUTPUT4</text>
<text x="36.4" y="157.1">INPUT5</text>
<text x="36.4" y="161.2">INPUT6</text>
<text x="82.1" y="157.1">OUTPUT5</text>
<text x="82.1" y="161.2">OUTPUT6</text>
<text x="129.9" y="166.4">24VAC</text>
<text x="110.1" y="168.7">24VAC</text>
<text x="110.4" y="173.4">+12V</text>
<text x="125.1" y="170.5">+12V</text>
<text x="132.2" y="173.1">+5V</text>
<text x="82.1" y="178.7">HEARTBEAT</text>
<text x="110.4" y="178.8">GND</text>
<text x="112" y="175.5">+5V</text>
<text x="39.1" y="180">SPARE</text>
<text x="39.1" y="181.7">LEDS</text>
<text x="110.4" y="180.1">AGND</text>
<text x="214.7" y="181.5">TEMCO CONTROLS LTD.</text>
<text x="214.7" y="184.2">VANCOUVER BC, V6H 1B2</text>
<text x="214.7" y="185.5">TEL: (604) 438 - 8294</text>
<text x="215.4" y="182.8">1027 WEST 7TH AVE</text>
<text x="214.7" y="186.9">FAX: (604) 438 - 9313</text>
<text x="214.7" y="189.6">T3000 OUTPUT CARD</text>
<text x="213.5" y="196">Size</text>
<text x="215" y="197.9">C</text>
<text x="218.6" y="196">CAGE Code</text>
<text x="220.8" y="197.9">&lt;Cage Code&gt;</text>
<text x="233.8" y="196.2">DWG NO</text>
<text x="265.6" y="196">Rev</text>
<text x="267" y="197.9">03</text>
<text x="189.8" y="201.7">Wednesday, December 21, 2005</text>
<text x="213.5" y="201.1">Scale</text>
<text x="247.2" y="201.1">Sheet</text>
<text x="255.5" y="202.5">1</text>
<text x="260.6" y="202.5">of</text>
<text x="263.3" y="202.5">5</text>
</g>
<g font-size="1.2" fill="#000080">
<text x="142.7" y="28">U2</text>
<text x="265.9" y="34.9">J4</text>
<text x="24.2" y="39.6">OUTPUTS</text>
<text x="201.3" y="38.9">J9</text>
<text x="214.7" y="38.9">J10</text>
<text x="10.1" y="44.3">J5</text>
<text x="24.2" y="42.8">OUTPUTS</text>
<text x="64.6" y="45.5">D32</text>
<text x="64.6" y="44.2">BAS40-04/SOT</text>
<text x="201.3" y="47">NP</text>
<text x="215.4" y="45.5">NP</text>
<text x="251.8" y="46.9">INPUTS</text>
<text x="265.9" y="45.7">CON6</text>
<text x="66" y="52.8">74HC4051</text>
<text x="90.2" y="50.9">U6D</text>
<text x="90.2" y="52.3">LM324</text>
<text x="107.7" y="48.2">C20</text>
<text x="107.7" y="49.6">10uF 16V</text>
<text x="114.7" y="53.6">R27</text>
<text x="8" y="55.1">CON6</text>
<text x="61.9" y="57.7">U4</text>
<text x="115" y="54.9">10K-1%</text>
<text x="127.2" y="57.7">Y1</text>
<text x="203.3" y="54.9">U3</text>
<text x="92.9" y="61.3">R26</text>
<text x="250.4" y="60.3">74HC4051</text>
<text x="92.9" y="67.1">3.3k</text>
<text x="99.6" y="67.1">R25</text>
<text x="99.6" y="68.4">3k</text>
<text x="118.5" y="68.4">OSC 11.0592 MHz</text>
<text x="138.7" y="68.4">VERSA1000</text>
<text x="165.6" y="67.1">J11 NO POP</text>
<text x="203.3" y="68.4">PIC12C675</text>
<text x="246.6" y="69.8">U7</text>
<text x="127.9" y="73.8">1uF</text>
<text x="129.2" y="72.5">C19</text>
<text x="134.5" y="76.5">R24</text>
<text x="134.5" y="77.7">2.2k-1%</text>
<text x="45.8" y="135.7">Q1</text>
<text x="45.8" y="137.1">2N2222</text>
<text x="67.3" y="135.7">Q2</text>
<text x="67.3" y="137.1">2N2222</text>
<text x="47.1" y="139.4">D18</text>
<text x="47.1" y="143.4">D19</text>
<text x="49.8" y="139.8">LED</text>
<text x="49.8" y="143.8">LED</text>
<text x="68.7" y="139.4">D24</text>
<text x="68.7" y="143.4">D25</text>
<text x="71.4" y="139.8">LED</text>
<text x="71.4" y="143.8">LED</text>
<text x="47.1" y="147.4">D20</text>
<text x="49.8" y="147.8">LED</text>
<text x="68.7" y="147.4">D26</text>
<text x="71.4" y="147.8">LED</text>
<text x="47.1" y="151.5">D21</text>
<text x="47.1" y="155.5">D22</text>
<text x="49.8" y="151.9">LED</text>
<text x="49.8" y="155.9">LED</text>
<text x="68.7" y="151.5">D27</text>
<text x="68.7" y="155.5">D28</text>
<text x="71.4" y="151.9">LED</text>
<text x="71.4" y="155.9">LED</text>
<text x="47.1" y="159.6">D23</text>
<text x="49.8" y="160">LED</text>
<text x="68.7" y="159.6">D29</text>
<text x="71.4" y="160">LED</text>
<text x="68.7" y="178.4">D15</text>
<text x="71.4" y="178.8">LED</text>
</g>
<g font-size="1.2" fill="#f00">
<text x="179" y="29.1">AD[0..7]</text>
<text x="210" y="26.7">IN_CPU[1..6]</text>
<text x="125.2" y="30.6">IN_CPU1</text>
<text x="125.2" y="31.9">IN_CPU2</text>
<text x="125.2" y="34.6">IN_CPU4</text>
<text x="125.2" y="36">IN_CPU5</text>
<text x="125.2" y="33.3">IN_CPU3</text>
<text x="166.9" y="33.3">AD2</text>
<text x="166.9" y="36">AD4</text>
<text x="166.9" y="31.9">AD1</text>
<text x="166.9" y="30.6">AD0</text>
<text x="166.9" y="34.6">AD3</text>
<text x="253.1" y="30.5">IN[1..6]</text>
<text x="261.2" y="36">IN1</text>
<text x="125.2" y="37.3">IN_CPU6</text>
<text x="166.9" y="38.7">AD6</text>
<text x="166.9" y="37.3">AD5</text>
<text x="166.9" y="40">AD7</text>
<text x="261.2" y="37.3">IN2</text>
<text x="261.2" y="38.7">IN3</text>
<text x="261.2" y="40">IN4</text>
<text x="261.2" y="41.4">IN5</text>
<text x="13.5" y="45.4">OUT1</text>
<text x="13.5" y="46.7">OUT2</text>
<text x="121.2" y="45.5">MUXA1</text>
<text x="121.2" y="44">MUXOFF2</text>
<text x="121.2" y="42.8">MUXOFF1</text>
<text x="121.2" y="46.9">MUXA2</text>
<text x="162.9" y="44.2">P3.1</text>
<text x="162.9" y="45.5">P3.2</text>
<text x="162.9" y="42.8">P3.0</text>
<text x="162.9" y="46.9">P3.3</text>
<text x="168.3" y="44">TX1</text>
<text x="168.3" y="45.4">TXEN</text>
<text x="168.3" y="42.8">RX1</text>
<text x="261.2" y="42.7">IN6</text>
<text x="13.5" y="52.1">OUT6</text>
<text x="13.5" y="50.8">OUT5</text>
<text x="13.5" y="49.4">OUT4</text>
<text x="13.5" y="48.1">OUT3</text>
<text x="18.9" y="49.3">OUT[1..6]</text>
<text x="40.4" y="52.3">MUX[1..6]</text>
<text x="49.8" y="53.5">MUX1</text>
<text x="71.4" y="53.6">AN_OUT</text>
<text x="121.2" y="48.2">MUXA3</text>
<text x="162.9" y="52.3">P3.7</text>
<text x="162.9" y="50.9">P3.6</text>
<text x="162.9" y="48.2">P3.4</text>
<text x="162.9" y="49.6">P3.5</text>
<text x="171" y="48.1">I2CCLOCK</text>
<text x="171" y="49.4">I2CDATA</text>
<text x="49.8" y="56.2">MUX3</text>
<text x="49.8" y="54.8">MUX2</text>
<text x="49.8" y="58.9">MUX5</text>
<text x="49.8" y="57.5">MUX4</text>
<text x="134.6" y="57.7">RESET</text>
<text x="49.8" y="60.2">MUX6</text>
<text x="79.4" y="64.2">MUXA3</text>
<text x="79.4" y="65.6">MUXA2</text>
<text x="258.5" y="65.6">IN_CPU3</text>
<text x="258.5" y="62.9">IN_CPU1</text>
<text x="258.5" y="64.2">IN_CPU2</text>
<text x="79.4" y="66.9">MUXA1</text>
<text x="79.4" y="68.3">MUXOFF2</text>
<text x="258.5" y="68.3">IN_CPU5</text>
<text x="258.5" y="66.9">IN_CPU4</text>
<text x="258.5" y="69.6">IN_CPU6</text>
<text x="238.3" y="75.1">MUXA2</text>
<text x="238.3" y="76.4">MUXA1</text>
<text x="238.3" y="77.7">MUXOFF1</text>
<text x="238.3" y="73.7">MUXA3</text>
<text x="53.8" y="141">AD0</text>
<text x="75.4" y="141">AD0</text>
<text x="53.8" y="145">AD1</text>
<text x="53.8" y="149.1">AD2</text>
<text x="75.4" y="149.1">AD2</text>
<text x="75.4" y="145">AD1</text>
<text x="53.8" y="153.1">AD3</text>
<text x="75.4" y="153.1">AD3</text>
<text x="53.8" y="157.1">AD4</text>
<text x="53.8" y="161.2">AD5</text>
<text x="75.4" y="157.1">AD4</text>
<text x="75.4" y="161.2">AD5</text>
<text x="53.8" y="180">AD6</text>
<text x="53.8" y="184.1">AD7</text>
<text x="75.4" y="180">AD6</text>
<text x="75.4" y="184.1">AD7</text>
</g>
<g font-size="1.2" fill="#004080">
<text x="240.3" y="27.5">IN_CPU[1..6]</text>
<text x="143.4" y="31.5">P0.0/AD0</text>
<text x="143.4" y="32.9">P0.1/AD1</text>
<text x="143.4" y="34.2">P0.2/AD2</text>
<text x="143.4" y="35.6">P0.3/AD3</text>
<text x="151.4" y="32.9" transform="rotate(-90 151.4 32.9)">VCC</text>
<text x="153.2" y="34.2">P2.2/A10</text>
<text x="153.2" y="35.6">P2.3/A11</text>
<text x="153.9" y="31.5">P2.0/A8</text>
<text x="153.9" y="32.9">P2.1/A9</text>
<text x="240.3" y="35.6">+5V</text>
<text x="244.5" y="31.5">IN[1..6]</text>
<text x="143.4" y="36.9">P0.4/AD4</text>
<text x="143.4" y="38.2">P0.5/AD5</text>
<text x="143.4" y="39.6">P0.6/AD6</text>
<text x="143.4" y="40.9">P0.7/AD7</text>
<text x="153.2" y="36.9">P2.4/A12</text>
<text x="153.2" y="38.2">P2.5/A13</text>
<text x="153.2" y="39.6">P2.6/A14</text>
<text x="153.2" y="40.9">P2.7/A15</text>
<text x="201.3" y="40.9">1</text>
<text x="207.3" y="40.9">2</text>
<text x="214.7" y="40.9">1</text>
<text x="240.3" y="41">GND</text>
<text x="240.3" y="38.3">+12V</text>
<text x="265.9" y="36.9">1</text>
<text x="265.9" y="38.2">2</text>
<text x="265.9" y="39.6">3</text>
<text x="265.9" y="40.9">4</text>
<text x="10.8" y="46.3">1</text>
<text x="10.8" y="47.7">2</text>
<text x="33.7" y="47.7">AGND</text>
<text x="34.3" y="45">+12V</text>
<text x="34.5" y="46.3">GND</text>
<text x="34.8" y="43.6">+5V</text>
<text x="143.4" y="43.6">P1.0/T2</text>
<text x="143.4" y="45">P1.1/T2-EX</text>
<text x="143.4" y="46.3">P1.2</text>
<text x="143.4" y="47.7">P1.3</text>
<text x="152.5" y="46.3">P3.2/INTO</text>
<text x="152.7" y="47.7">P3.3/INT1</text>
<text x="152.8" y="43.6">P3.0/RXD</text>
<text x="153" y="45">P3.1/TXD</text>
<text x="201.3" y="42.3">3</text>
<text x="201.3" y="43.6">5</text>
<text x="201.3" y="45">7</text>
<text x="207.3" y="42.3">4</text>
<text x="207.3" y="43.6">6</text>
<text x="207.3" y="45">8</text>
<text x="214.7" y="42.3">2</text>
<text x="214.7" y="43.6">3</text>
<text x="240.3" y="45">AGND</text>
<text x="265.9" y="42.3">5</text>
<text x="265.9" y="43.6">6</text>
<text x="10.8" y="49">3</text>
<text x="10.8" y="50.4">4</text>
<text x="10.8" y="51.7">5</text>
<text x="10.8" y="53.1">6</text>
<text x="26.3" y="50.4">OUT[1..6]</text>
<text x="31.8" y="53.1">MUX[1..6]</text>
<text x="96.2" y="52" transform="rotate(-90 96.2 52)">V+</text>
<text x="98.3" y="51.7">+</text>
<text x="143.4" y="49">P1.4</text>
<text x="143.4" y="50.4">P1.5</text>
<text x="143.4" y="51.7">P1.6</text>
<text x="143.4" y="53.1">P1.7</text>
<text x="153.3" y="51.7">P3.6/WR</text>
<text x="153.6" y="53.1">P3.7/RD</text>
<text x="153.7" y="49">P3.4/TO</text>
<text x="153.9" y="50.4">P3.5/T1</text>
<text x="57.2" y="54.4">X0</text>
<text x="57.2" y="55.8">X1</text>
<text x="57.2" y="57.1">X2</text>
<text x="57.2" y="58.4">X3</text>
<text x="57.2" y="59.8">X4</text>
<text x="62.5" y="55.7" transform="rotate(-90 62.5 55.7)">VDD</text>
<text x="63.2" y="54.4">X</text>
<text x="92.2" y="54.4">OUT</text>
<text x="96.2" y="57.2" transform="rotate(-90 96.2 57.2)">V-</text>
<text x="98.6" y="57.1">-</text>
<text x="143.4" y="58.4">RST</text>
<text x="143.4" y="57.1">XTAL2</text>
<text x="143.4" y="55.8">XTAL1</text>
<text x="152" y="58.4">ALE/PROG</text>
<text x="154.9" y="55.8">PSEN</text>
<text x="205.3" y="59.8">GP5/OSC1/CIN</text>
<text x="216" y="59.8" transform="rotate(-90 216 59.8)">VCC</text>
<text x="223.1" y="59.8">GP0/AN0</text>
<text x="57.2" y="61.1">X5</text>
<text x="57.2" y="62.5">X6</text>
<text x="57.2" y="63.8">X7</text>
<text x="63.1" y="65.2">C</text>
<text x="143.4" y="61.1">EA/VPP</text>
<text x="152.7" y="63.8">P4.2/INT3</text>
<text x="152.7" y="65.2">P4.3/INT2</text>
<text x="155.7" y="61.1">P4.0</text>
<text x="155.7" y="62.5">P4.1</text>
<text x="205.3" y="61.1">GP3/MCLR/VPP</text>
<text x="216" y="65.3" transform="rotate(-90 216 65.3)">GND</text>
<text x="217.1" y="62.5">GP2/T0CKI/AN2/INT</text>
<text x="219.5" y="63.8">GP4/OSC2/AN3</text>
<text x="219.5" y="61.1">GP1/AN1/VREF</text>
<text x="247" y="63.8">X</text>
<text x="249.6" y="65.2" transform="rotate(-90 249.6 65.2)">VDD</text>
<text x="252.3" y="63.8">X0</text>
<text x="252.3" y="65.2">X1</text>
<text x="58.5" y="70.7" transform="rotate(-90 58.5 70.7)">VSS</text>
<text x="61.2" y="70.7" transform="rotate(-90 61.2 70.7)">VEE</text>
<text x="61.9" y="69.2">INH</text>
<text x="63.1" y="67.9">A</text>
<text x="63.1" y="66.5">B</text>
<text x="150" y="66.6" transform="rotate(-90 150 66.6)">GND</text>
<text x="252.3" y="66.5">X2</text>
<text x="252.3" y="67.9">X3</text>
<text x="252.3" y="69.2">X4</text>
<text x="252.3" y="70.6">X5</text>
<text x="252.3" y="71.9">X6</text>
<text x="247" y="77.3">A</text>
<text x="247" y="75.9">B</text>
<text x="247" y="74.6">C</text>
<text x="252.3" y="73.3">X7</text>
<text x="247" y="78.6">INH</text>
<text x="251" y="80.1" transform="rotate(-90 251 80.1)">VEE</text>
<text x="253.7" y="80.1" transform="rotate(-90 253.7 80.1)">VSS</text>
</g>
<text font-size="1.1" fill="#00f" x="120" y="60.9" transform="rotate(90 120 60.9)">GND</text>
<g font-size="1">
<text x="18.2" y="1">8</text>
<text x="51.8" y="1">7</text>
<text x="85.5" y="1">6</text>
<text x="119.1" y="1">5</text>
<text x="152.8" y="1">4</text>
<text x="186.5" y="1">3</text>
<text x="220.1" y="1">2</text>
<text x="253.8" y="1">1</text>
<text x=".3" y="27.4">D</text>
<text x="270.9" y="27.4">D</text>
<text x=".3" y="77.9">C</text>
<text x="270.9" y="77.9">C</text>
<text x=".3" y="128.4">B</text>
<text x="270.9" y="128.4">B</text>
<text x=".3" y="178.9">A</text>
<text x="270.9" y="178.9">A</text>
<text x="18.2" y="204.3">8</text>
<text x="51.8" y="204.3">7</text>
<text x="85.5" y="204.3">6</text>
<text x="119.1" y="204.3">5</text>
<text x="152.8" y="204.3">4</text>
<text x="186.5" y="204.3">3</text>
<text x="220.1" y="204.3">2</text>
<text x="253.8" y="204.3">1</text>
</g>
</svg>
